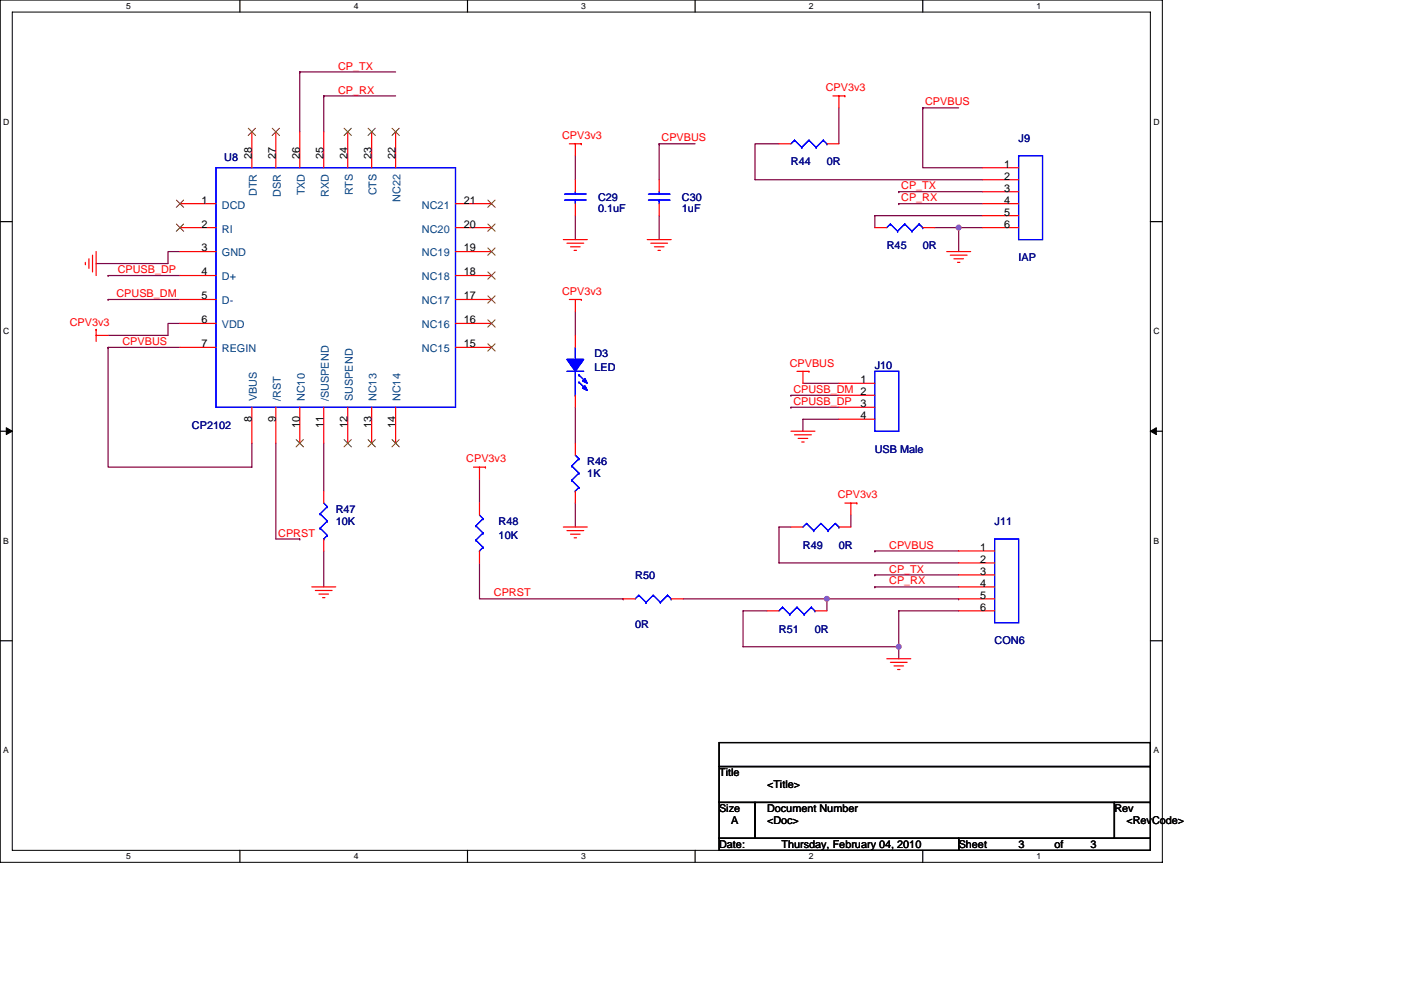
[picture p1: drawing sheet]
<svg xmlns="http://www.w3.org/2000/svg" width="297mm" height="210mm" viewBox="0 0 297 210" stroke-linecap="round" stroke-linejoin="round" font-family="sans-serif">
<path d="M.1 0h246.3v182.9h-246.3zM2.6 2.6h241.3v177.8h-241.3z" fill="none" stroke="#000" stroke-width=".21"/>
<g fill="#fff">
<path d="M26.7 .3h1v2h-1z"/>
<path d="M26.7 180.6h1v2h-1z"/>
</g>
<path d="M50.9 0v2.6M50.9 180.4v2.5" fill="none" stroke="#000" stroke-width=".25"/>
<g fill="#fff">
<path d="M75 .3h1v2h-1z"/>
<path d="M75 180.6h1v2h-1z"/>
</g>
<path d="M99.1 0v2.6M99.1 180.4v2.5" fill="none" stroke="#000" stroke-width=".25"/>
<g fill="#fff">
<path d="M123.3 .3h.9v2h-.9z"/>
<path d="M123.3 180.6h.9v2h-.9z"/>
</g>
<path d="M147.4 0v2.6M147.4 180.4v2.5" fill="none" stroke="#000" stroke-width=".25"/>
<g fill="#fff">
<path d="M171.5 .3h1v2h-1z"/>
<path d="M171.5 180.6h1v2h-1z"/>
</g>
<path d="M195.6 0v2.6M195.6 180.4v2.5" fill="none" stroke="#000" stroke-width=".25"/>
<g fill="#fff">
<path d="M219.8 .3h1v2h-1z"/>
<path d="M219.8 180.6h1v2h-1z"/>
<path d="M.7 24.8h1.3v2h-1.3z"/>
<path d="M244.5 24.8h1.3v2h-1.3z"/>
<path d="M.7 69.2h1.3v2.1h-1.3z"/>
<path d="M244.5 69.2h1.3v2.1h-1.3z"/>
</g>
<path d="M.1 47h2.5M243.9 47h2.5" fill="none" stroke="#000" stroke-width=".25"/>
<g fill="#fff">
<path d="M.7 113.7h1.2v2h-1.2z"/>
<path d="M244.5 113.7h1.2v2h-1.2z"/>
</g>
<path d="M.1 91.5h2.5M243.9 91.5h2.5" fill="none" stroke="#000" stroke-width=".25"/>
<path d="M1.3 90.7l1.3 .8-1.3 .7zM243.9 91.5l1.3-.8v1.5z" fill="#000" stroke="#000" stroke-width=".21"/>
<g fill="#fff">
<path d="M.7 158.1h1.2v2.1h-1.2z"/>
<path d="M244.5 158.1h1.2v2.1h-1.2z"/>
</g>
<path d="M.1 135.9h2.5M243.9 135.9h2.5M152.5 157.5h91.4v5.1h-91.4zM152.5 162.6h91.4v7.6h-91.4zM152.5 170.2h7.6v7.6h-7.6zM152.5 177.8h50.8v2.6h-50.8zM160.1 170.2h76.2v7.6h-76.2zM203.3 177.8h40.6v2.6h-40.6zM236.3 170.2h7.6v7.6h-7.6z" fill="none" stroke="#000" stroke-width=".25"/>
<g fill="none" stroke="#800040" stroke-width=".25">
<path d="M63.6 15.3v12.7M63.6 15.3h.1M63.6 15.3h20.3M68.6 20.3v7.7M68.6 20.3h.1M68.6 20.3h15.3M122 33v5.1M139.8 30.5v7.6M139.8 30.5h.1M139.8 30.5h7.6M165.2 30.5h-5.1v7.6h48.2M177.9 22.9v7.6"/>
<path d="M195.6 22.9v12.7h12.7M195.6 22.9h.1M195.6 22.9h7.7M22.9 58.4h.1M22.9 58.4h15.3M38.2 53.4h-2.6v2.5h-15.2M122 45.7v5.1M139.8 45.7v5.1M190.6 40.7h.1M190.6 43.2h.1M190.6 40.7h17.7M190.6 43.2h17.7"/>
<path d="M198.2 48.3h5.1M203.3 48.3h.1M203.3 48.3h5M203.3 48.3v5.1M208.3 45.7h-22.8v2.6M22.9 73.7v25.4h30.5v-5.1M22.9 73.7h.1M22.9 63.5h.1M22.9 73.7h15.3M22.9 63.5h15.3M38.2 68.6h-2.6v2.5h-12.7M122 66.1v5"/>
<path d="M58.5 94v20.3h5.1M68.6 94v10.2M122 86.4v7.6M167.7 83.8h.1M167.7 86.4h.1M167.7 83.8h10.2M167.7 86.4h10.2M170.2 81.3h7.7M177.9 88.9h-7.7v2.6M63.6 114.3h.1M68.6 116.9v7.6M101.7 101.6v5.1"/>
<path d="M101.7 119.4v7.6h30.4M122 106.7v5.1M167.7 111.8h-2.5v7.6h38.1M180.4 109.2v2.6M185.5 116.9h.1M185.5 116.9h17.8M132.1 127h.1M144.8 127h30.5M162.6 129.6h-5.1v7.6h33.1M175.3 127h.1M185.5 121.9h.1M185.5 124.5h.1"/>
<path d="M185.5 121.9h17.8M185.5 124.5h17.8M190.6 137.2h.1M190.6 137.2v2.5M203.3 129.6h-12.7v7.6M203.3 127h-28v2.6M203.3 127h.1"/>
</g>
<g fill="#f0f" stroke="#f0f" stroke-width=".25">
<circle cx="203.2" cy="48.3" r=".5"/>
<circle cx="190.5" cy="137.2" r=".5"/>
<circle cx="175.3" cy="127" r=".5"/>
</g>
<g fill="none" stroke="#f00" stroke-width=".25">
<path d="M53.4 28v7.6M58.5 28v7.6M63.6 28v7.6M68.6 28v7.6M73.7 28v7.6M78.8 28v7.6M83.9 28v7.6M120.7 30.5h2.6M122 30.5v2.5M122 38.1v2.6M123.3 30.5h.1M139.8 38.1v2.6"/>
<path d="M165.2 30.5h2.5M175.3 30.5h2.6M176.6 20.3h2.5M177.9 20.3v2.6M179.1 20.3h.1M208.3 35.6h7.7M208.3 38.1h7.7M18.1 55.6v.6M18.9 54.9v2M19.6 54.1v3.6M20.4 53.4v5M38.2 43.2h7.6"/>
<path d="M38.2 48.3h7.6M38.2 53.4h7.6M38.2 58.4h7.6M96.6 43.2h7.6M96.6 48.3h7.6M96.6 53.4h7.6M96.6 58.4h7.6M119.4 50.8h5.1M120.2 51.6h3.6M121 52.3h2M121.7 53.1h.5M122 43.2v2.5"/>
<path d="M137.2 50.8h5.1M138 51.6h3.5M138.7 52.3h2.1M139.5 53.1h.5M139.8 43.2v2.5M185.5 48.3h2.5M195.6 48.3h2.6M200.7 53.4h5.1M201.5 54.1h3.5M202.2 54.9h2.1M203 55.6h.5M208.3 43.2h7.7"/>
<path d="M208.3 48.3h7.7M208.3 40.7h7.7M208.3 45.7h7.7M20.4 71.1h2.5M20.4 69.9h.1M20.4 69.9v2.5M38.2 63.5h7.6M38.2 68.6h7.6M38.2 73.7h7.6M96.6 63.5h7.6M96.6 68.6h7.6M96.6 73.7h7.6"/>
<path d="M120.7 63.5h2.6M122 63.5v2.6M122 71.1v2.6M123.3 63.5h.1M169 78.8h2.5M170.2 78.8v2.5M171.5 78.8h.1M53.4 86.4v7.6M58.5 86.4v7.6M63.6 86.4v7.6M68.6 86.4v7.6M73.7 86.4v7.6"/>
<path d="M78.8 86.4v7.6M83.9 86.4v7.6M100.4 99.1h2.5M101.7 99.1v2.5M102.9 99.1h.1M122 83.8v2.6M122 94v2.5M167.7 91.5h5.1M168.5 92.2h3.5M169.2 93h2.1M170 93.7h.5M177.9 81.3h7.6"/>
<path d="M177.9 83.8h7.6M177.9 86.4h7.6M177.9 88.9h7.6M68.6 104.2v2.5M68.6 114.3v2.6M101.7 106.7v2.5M101.7 116.9v2.5M119.4 111.8h5.1M120.2 112.5h3.6M121 113.3h2M121.7 114.1h.5M122 104.2v2.5"/>
<path d="M167.7 111.8h2.5M177.9 111.8h2.5M179.1 106.7h2.6M180.4 106.7v2.5M181.7 106.7h.1M203.3 116.9h7.6M203.3 119.4h7.6M66.1 124.5h5.1M66.9 125.2h3.5M67.6 126h2.1M68.4 126.8h.5M132.1 127h2.6"/>
<path d="M142.3 127h2.5M162.6 129.6h2.6M172.8 129.6h2.5M188 139.7h5.1M203.3 121.9h7.6M203.3 124.5h7.6M203.3 127h7.6M203.3 129.6h7.6M188.8 140.5h3.5M189.5 141.2h2.1M190.3 142h.5"/>
</g>
<g fill="none" stroke="#00f" stroke-width=".25">
<path d="M45.8 35.6h50.8v50.8h-50.8zM168.5 29.7h.1M168.5 29.7l-.8 .8M168.5 29.7l1.5 1.6M170 31.3h.1M171.5 29.7h.1M171.5 29.7l-1.5 1.6M171.5 29.7l1.5 1.6M173 31.3h.1M174.6 29.7h.1M174.6 29.7l-1.6 1.6M174.6 29.7l.7 .8"/>
<path d="M175.3 30.5h.1M216 33h5v17.8h-5zM119.7 42.4h4.6M119.7 41.2h4.6M122 40.7v.5M122 42.4h.1M122 42.4v.8M137.5 42.4h4.5M137.5 41.2h4.5M139.8 40.7v.5M139.8 42.4h.1M139.8 42.4v.8"/>
<path d="M188.8 47.5h.1M188.8 47.5l-.8 .8M188.8 47.5l1.5 1.5M190.3 49h.1M191.8 47.5h.1M191.8 47.5l-1.5 1.5M191.8 47.5l1.6 1.5M193.4 49h.1M194.9 47.5h.1M194.9 47.5l-1.5 1.5M194.9 47.5l.7 .8M195.6 48.3h.1"/>
<path d="M120.2 78.8h3.6M122 73.7v2.5M122 78.8v5M122.7 79.5h.1M122.7 79.5l1.6 1.5M185.5 78.8h5.1v12.7h-5.1zM121.2 98.8h.1M121.2 98.8l1.5 1.6M122 83.8h.1M122 96.5l.7 .8M122.7 81h.1M122.7 97.3h.1"/>
<path d="M122.7 81l1.6 1.6M122.7 97.3l-1.5 1.5M67.9 109h.1M67.9 112h.1M67.9 109l1.5 1.5M67.9 112l1.5 1.6M68.6 114.3h.1M68.6 106.7l.8 .8M69.4 107.5h.1M69.4 110.5h.1M69.4 113.6h.1M69.4 107.5l-1.5 1.5"/>
<path d="M69.4 110.5l-1.5 1.5M69.4 113.6l-.8 .7M100.9 111.5h.1M100.9 114.6h.1M100.9 111.5l1.5 1.6M100.9 114.6l1.5 1.5M101.7 116.9h.1M101.7 109.2l.7 .8M102.4 110h.1M102.4 113.1h.1M102.4 116.1h.1M102.4 110l-1.5 1.5"/>
<path d="M102.4 113.1l-1.5 1.5M102.4 116.1l-.7 .8M121.2 101.9h.1M121.2 101.9l1.5 1.5M122 104.2h.1M122.7 100.4h.1M122.7 103.4h.1M122.7 100.4l-1.5 1.5M122.7 103.4l-.7 .8M171 111h.1M171 111l-.8 .8M171 111l1.5 1.5"/>
<path d="M172.5 112.5h.1M174 111h.1M174 111l-1.5 1.5M174 111l1.6 1.5M175.6 112.5h.1M177.1 111h.1M177.1 111l-1.5 1.5M177.1 111l.8 .8M177.9 111.8h.1M210.9 114.3h5.1v17.8h-5.1zM135.4 126.3h.1M135.4 126.3l-.7 .7"/>
<path d="M135.4 126.3l1.6 1.5M137 127.8h.1M138.5 126.3h.1M138.5 126.3l-1.5 1.5M138.5 126.3l1.5 1.5M140 127.8h.1M141.5 126.3h.1M141.5 126.3l-1.5 1.5M141.5 126.3l.8 .7M142.3 127h.1M165.9 128.8h.1M165.9 128.8l-.7 .8"/>
<path d="M165.9 128.8l1.5 1.5M167.4 130.3h.1M169 128.8h.1M169 128.8l-1.6 1.5M169 128.8l1.5 1.5M170.5 130.3h.1M172 128.8h.1M172 128.8l-1.5 1.5M172 128.8l.8 .8M172.8 129.6h.1"/>
</g>
<g fill="#00f" stroke="#00f" stroke-width=".25">
<path d="M120.2 76.2h3.6l-1.8 2.6z" fill-rule="evenodd"/>
<path d="M124 81.8l.5 1-1-.5z" fill-rule="evenodd"/>
<path d="M124 80.3l.5 1-1-.5z" fill-rule="evenodd"/>
<path d="M120.2 76.2h3.6l-1.8 2.6z" fill-rule="evenodd"/>
<path d="M124 81.8l.5 1-1-.5z" fill-rule="evenodd"/>
<path d="M124 80.3l.5 1-1-.5z" fill-rule="evenodd"/>
</g>
<g fill="none" stroke="#804000" stroke-width=".21">
<path d="M52.6 27.2l1.6 1.5M54.2 27.2l-1.6 1.5M57.7 27.2l1.6 1.5M59.2 27.2l-1.5 1.5M73 27.2l1.5 1.5M74.5 27.2l-1.6 1.5M78 27.2l1.6 1.5M79.6 27.2l-1.6 1.5M83.1 27.2l1.6 1.5M84.6 27.2l-1.5 1.5M37.4 42.4l1.5 1.6M37.4 47.5l1.5 1.6"/>
<path d="M38.9 42.4l-1.5 1.6M38.9 47.5l-1.5 1.6M103.4 57.7l1.6 1.5M103.4 52.6l1.6 1.5M103.4 47.5l1.6 1.6M103.4 42.4l1.6 1.6M105 52.6l-1.6 1.5M105 57.7l-1.6 1.5M105 47.5l-1.6 1.6M105 42.4l-1.6 1.6M103.4 72.9l1.6 1.6M103.4 67.8l1.6 1.6"/>
<path d="M103.4 62.8l1.6 1.5M105 67.8l-1.6 1.6M105 72.9l-1.6 1.6M105 62.8l-1.6 1.5M62.8 93.2l1.5 1.6M64.3 93.2l-1.5 1.6M73 93.2l1.5 1.6M74.5 93.2l-1.6 1.6M78 93.2l1.6 1.6M79.6 93.2l-1.6 1.6M83.1 93.2l1.6 1.6M84.6 93.2l-1.5 1.6"/>
</g>
<g font-size="2.3" fill="#f00">
<text x="71.7" y="14.8">CP_TX</text>
<text x="71.7" y="19.8">CP_RX</text>
<text x="175.1" y="19.3">CPV3v3</text>
<text x="196.1" y="22.4">CPVBUS</text>
<text x="119.2" y="29.5">CPV3v3</text>
<text x="140.3" y="30">CPVBUS</text>
<text x="191.1" y="40.2">CP_TX</text>
<text x="191.1" y="42.7">CP_RX</text>
<text x="25" y="57.9">CPUSB_DP</text>
<text x="24.7" y="63">CPUSB_DM</text>
<text x="119.2" y="62.5">CPV3v3</text>
<text x="14.8" y="69.1">CPV3v3</text>
<text x="26" y="73.2">CPVBUS</text>
<text x="167.4" y="77.8">CPVBUS</text>
<text x="168.2" y="83.3">CPUSB_DM 2</text>
<text x="168.2" y="85.9">CPUSB_DP</text>
<text x="98.9" y="98.1">CPV3v3</text>
<text x="177.6" y="105.7">CPV3v3</text>
<text x="59" y="113.8">CPRST</text>
<text x="188.5" y="116.4">CPVBUS</text>
<text x="188.5" y="121.4">CP_TX</text>
<text x="188.5" y="124">CP_RX</text>
<text x="104.7" y="126.5">CPRST</text>
</g>
<g font-size="2.3" fill="#000080">
<text x="47.6" y="34.1">U8</text>
<text x="167.7" y="35.1">R44</text>
<text x="175.3" y="35.1">0R</text>
<text x="216" y="30">J9</text>
<text x="126.8" y="42.7">C29</text>
<text x="126.8" y="45">0.1uF</text>
<text x="144.6" y="42.7">C30</text>
<text x="144.6" y="45">1uF</text>
<text x="188" y="52.9">R45</text>
<text x="195.6" y="52.9">0R</text>
<text x="216" y="55.4">IAP</text>
<text x="126" y="75.7">D3</text>
<text x="126" y="78.8">LED</text>
<text x="185.5" y="78.3">J10</text>
<text x="40.7" y="91">CP2102</text>
<text x="124.5" y="98.6">R46</text>
<text x="124.5" y="101.1">1K</text>
<text x="185.5" y="96.1">USB Male</text>
<text x="71.2" y="108.8">R47</text>
<text x="71.2" y="111.3">10K</text>
<text x="105.7" y="111.3">R48</text>
<text x="210.9" y="111.3">J11</text>
<text x="105.7" y="114.3">10K</text>
<text x="170.2" y="116.4">R49</text>
<text x="177.9" y="116.4">0R</text>
<text x="134.7" y="122.7">R50</text>
<text x="134.7" y="133.1">0R</text>
<text x="165.2" y="134.2">R51</text>
<text x="172.8" y="134.2">0R</text>
<text x="210.9" y="136.7">CON6</text>
</g>
<g font-size="2.3">
<text x="53.4" y="33.8" transform="rotate(-90 53.4 33.8)">28</text>
<text x="58.5" y="33.8" transform="rotate(-90 58.5 33.8)">27</text>
<text x="63.5" y="33.8" transform="rotate(-90 63.5 33.8)">26</text>
<text x="68.6" y="33.8" transform="rotate(-90 68.6 33.8)">25</text>
<text x="73.7" y="33.8" transform="rotate(-90 73.7 33.8)">24</text>
<text x="78.8" y="33.8" transform="rotate(-90 78.8 33.8)">23</text>
<text x="83.9" y="33.8" transform="rotate(-90 83.9 33.8)">22</text>
<text x="212.9" y="35.6">1</text>
<text x="212.9" y="38.1">2</text>
<text x="212.9" y="40.6">3</text>
<text x="42.7" y="43.2">1</text>
<text x="98.4" y="43.2">21</text>
<text x="212.9" y="43.2">4</text>
<text x="212.9" y="45.7">5</text>
<text x="42.7" y="48.3">2</text>
<text x="42.7" y="53.3">3</text>
<text x="98.4" y="53.3">19</text>
<text x="98.4" y="48.3">20</text>
<text x="212.9" y="48.3">6</text>
<text x="42.7" y="58.4">4</text>
<text x="98.4" y="58.4">18</text>
<text x="42.7" y="63.5">5</text>
<text x="98.4" y="63.5">17</text>
<text x="42.7" y="68.6">6</text>
<text x="98.4" y="68.6">16</text>
<text x="42.7" y="73.7">7</text>
<text x="98.4" y="73.7">15</text>
<text x="182.4" y="81.3">1</text>
<text x="53.4" y="89.5" transform="rotate(-90 53.4 89.5)">8</text>
<text x="58.5" y="89.5" transform="rotate(-90 58.5 89.5)">9</text>
<text x="182.4" y="86.4">3</text>
<text x="182.4" y="88.9">4</text>
<text x="63.5" y="90.7" transform="rotate(-90 63.5 90.7)">10</text>
<text x="68.6" y="90.7" transform="rotate(-90 68.6 90.7)">11</text>
<text x="73.7" y="90.7" transform="rotate(-90 73.7 90.7)">12</text>
<text x="78.8" y="90.7" transform="rotate(-90 78.8 90.7)">13</text>
<text x="83.9" y="90.7" transform="rotate(-90 83.9 90.7)">14</text>
<text x="207.8" y="116.8">1</text>
<text x="207.8" y="119.4">2</text>
<text x="207.8" y="121.9">3</text>
<text x="207.8" y="124.5">4</text>
<text x="207.8" y="127">5</text>
<text x="207.8" y="129.5">6</text>
<text x="152.5" y="164.6">Title</text>
<text x="162.6" y="167.2">&lt;Title&gt;</text>
<text x="152.5" y="172.3">Size</text>
<text x="162.6" y="172.3">Document Number</text>
<text x="236.3" y="172.3">Rev</text>
<text x="152.5" y="179.9">Date:</text>
<text x="155" y="174.8">A</text>
<text x="162.6" y="174.8">&lt;Doc&gt;</text>
<text x="165.7" y="179.9">Thursday, February 04, 2010</text>
<text x="203.3" y="179.9">Sheet</text>
<text x="216" y="179.9">3</text>
<text x="223.6" y="179.9">of</text>
<text x="231.2" y="179.9">3</text>
<text x="238.8" y="174.8">&lt;RevCode&gt;</text>
</g>
<g font-size="2.3" fill="#004080">
<text x="54.5" y="41.6" transform="rotate(-90 54.5 41.6)">DTR</text>
<text x="59.5" y="41.7" transform="rotate(-90 59.5 41.7)">DSR</text>
<text x="64.6" y="41.5" transform="rotate(-90 64.6 41.5)">TXD</text>
<text x="69.7" y="41.7" transform="rotate(-90 69.7 41.7)">RXD</text>
<text x="74.8" y="41.5" transform="rotate(-90 74.8 41.5)">RTS</text>
<text x="79.9" y="41.5" transform="rotate(-90 79.9 41.5)">CTS</text>
<text x="47.1" y="44.2">DCD</text>
<text x="84.9" y="42.8" transform="rotate(-90 84.9 42.8)">NC22</text>
<text x="89.5" y="44.2">NC21</text>
<text x="47.1" y="49.3">RI</text>
<text x="89.5" y="49.3">NC20</text>
<text x="47.1" y="54.4">GND</text>
<text x="47.1" y="59.5">D+</text>
<text x="89.5" y="59.5">NC18</text>
<text x="89.5" y="54.4">NC19</text>
<text x="47.1" y="64.6">D-</text>
<text x="89.5" y="64.6">NC17</text>
<text x="47.1" y="69.6">VDD</text>
<text x="89.5" y="69.6">NC16</text>
<text x="47.1" y="74.7">REGIN</text>
<text x="89.5" y="74.7">NC15</text>
<text x="54.5" y="85.1" transform="rotate(-90 54.5 85.1)">VBUS</text>
<text x="59.5" y="85.1" transform="rotate(-90 59.5 85.1)">/RST</text>
<text x="64.6" y="85.1" transform="rotate(-90 64.6 85.1)">NC10</text>
<text x="69.7" y="85.1" transform="rotate(-90 69.7 85.1)">/SUSPEND</text>
<text x="74.8" y="85.1" transform="rotate(-90 74.8 85.1)">SUSPEND</text>
<text x="79.9" y="85.1" transform="rotate(-90 79.9 85.1)">NC13</text>
<text x="84.9" y="85.1" transform="rotate(-90 84.9 85.1)">NC14</text>
</g>
<g font-size="1.8">
<text x="26.7" y="1.9">5</text>
<text x="75" y="1.9">4</text>
<text x="123.3" y="1.9">3</text>
<text x="171.5" y="1.9">2</text>
<text x="219.8" y="1.9">1</text>
<text x=".7" y="26.4">D</text>
<text x="244.5" y="26.4">D</text>
<text x=".7" y="70.9">C</text>
<text x="244.5" y="70.9">C</text>
<text x=".7" y="115.3">B</text>
<text x="244.5" y="115.3">B</text>
<text x=".7" y="159.8">A</text>
<text x="244.5" y="159.8">A</text>
<text x="26.7" y="182.2">5</text>
<text x="75" y="182.2">4</text>
<text x="123.3" y="182.2">3</text>
<text x="171.5" y="182.2">2</text>
<text x="219.8" y="182.2">1</text>
</g>
</svg>
